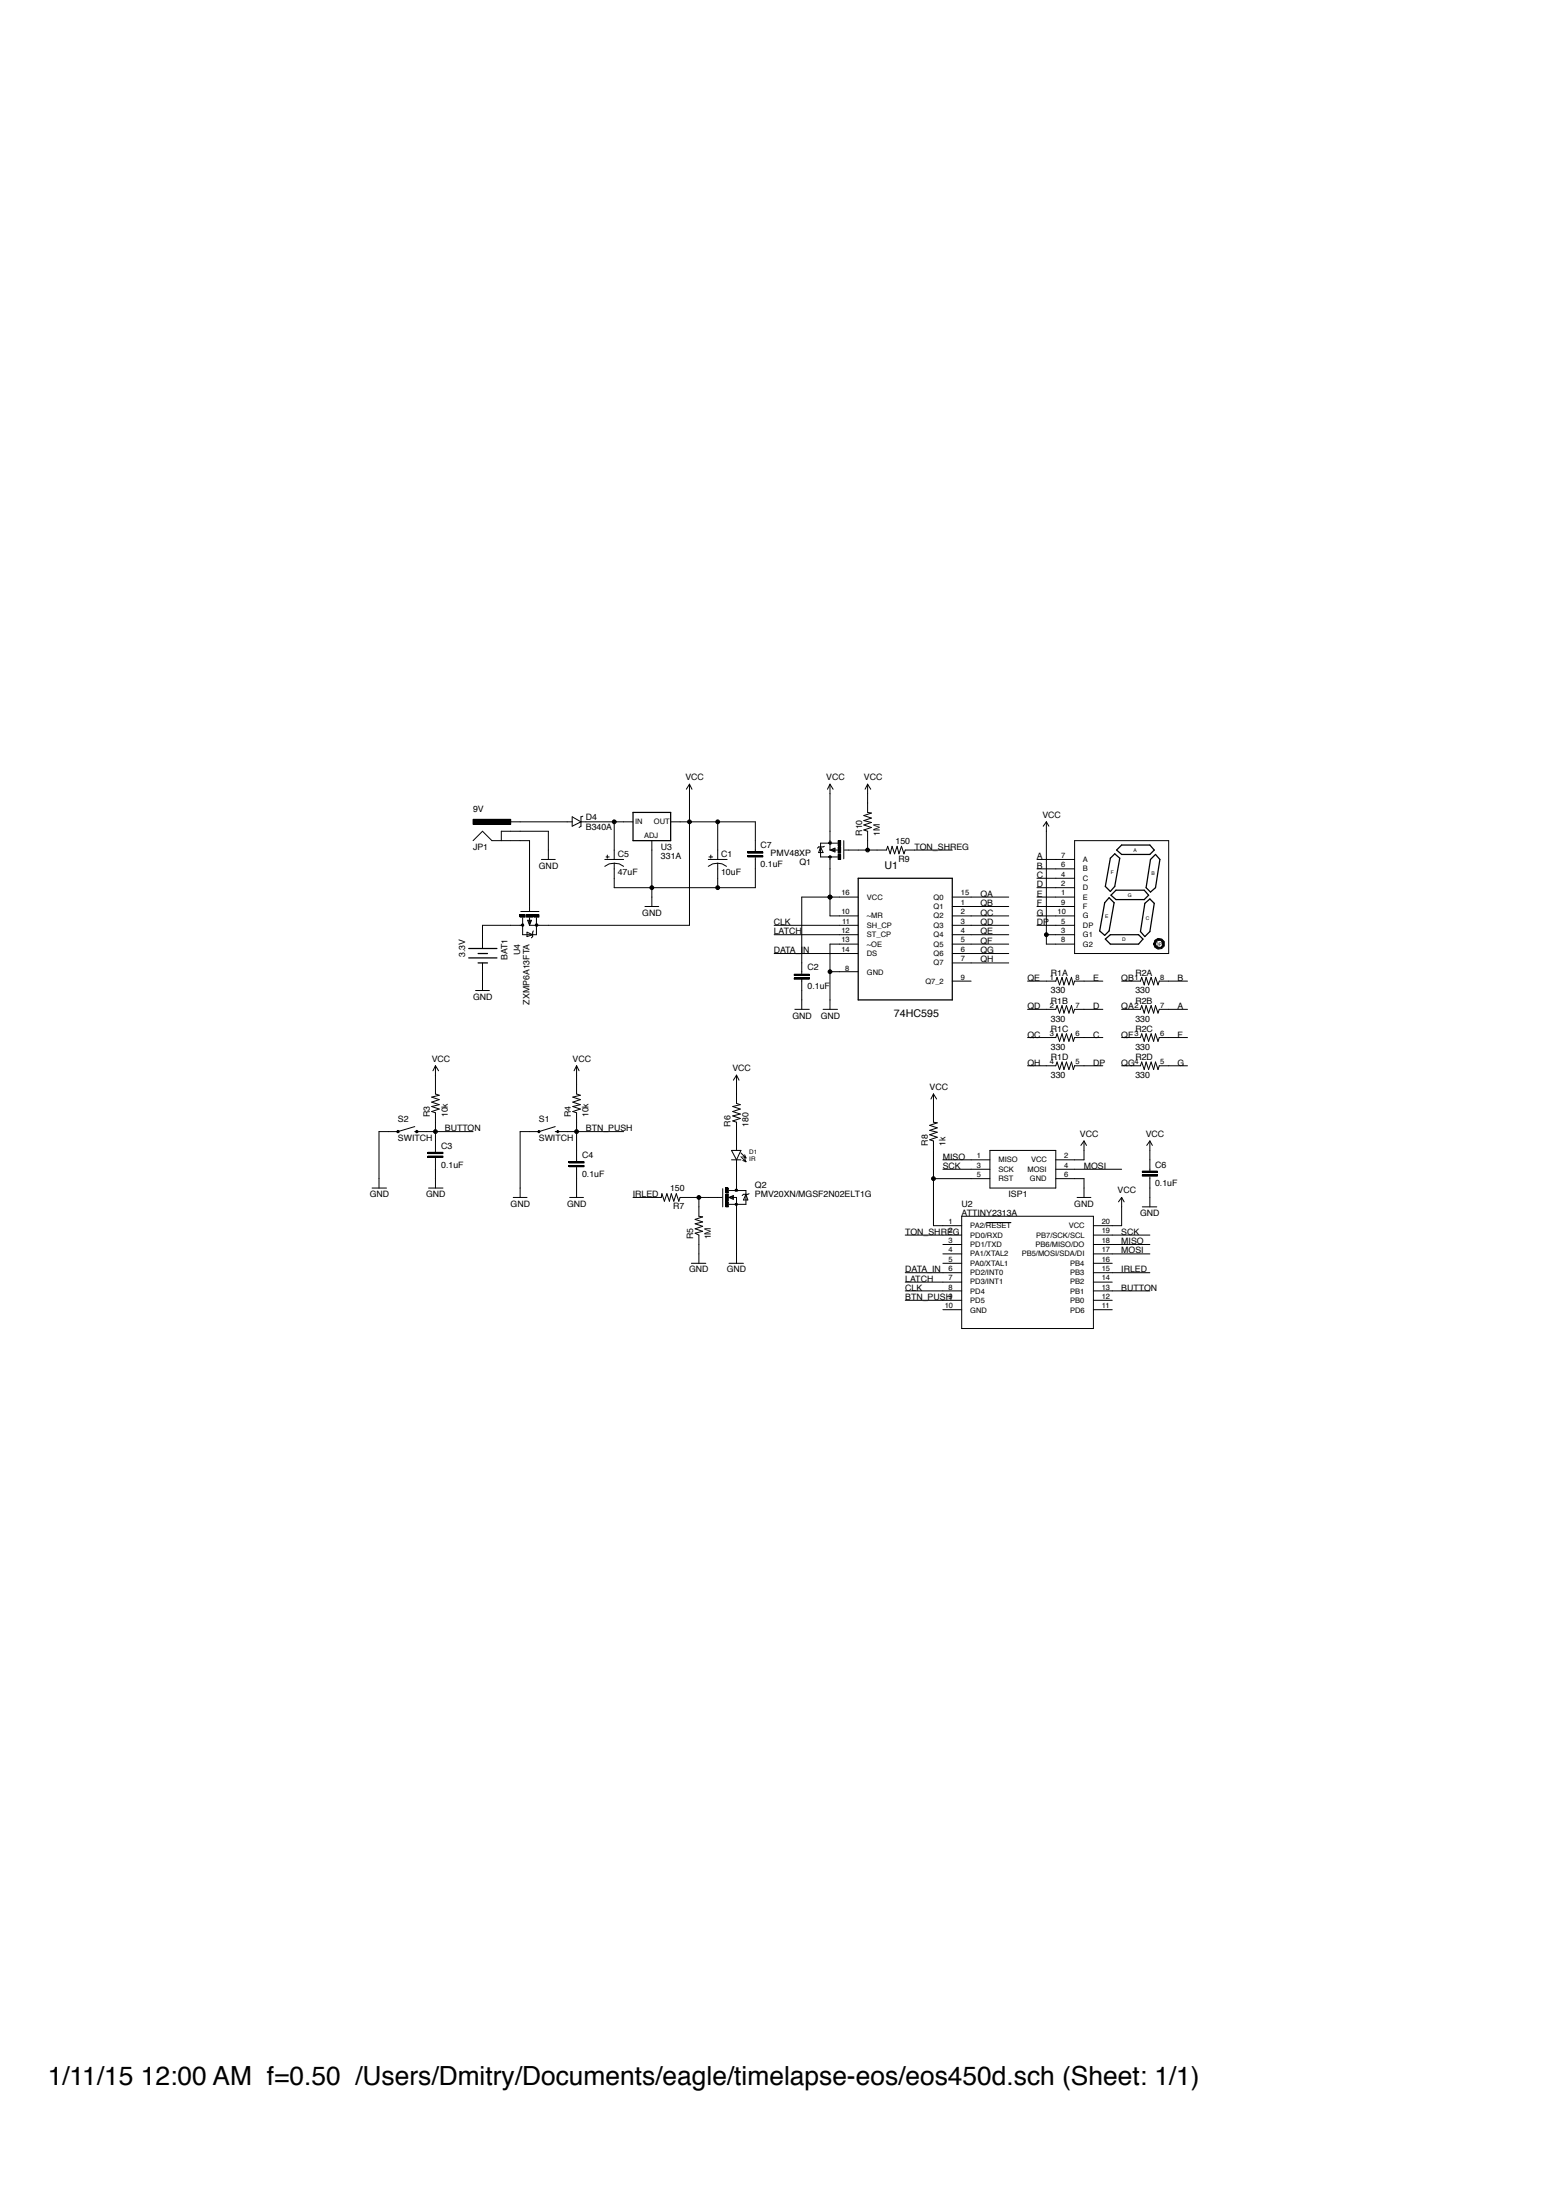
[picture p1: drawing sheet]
<svg xmlns="http://www.w3.org/2000/svg" width="210mm" height="297mm" viewBox="0 0 210 297" stroke-linecap="round" stroke-linejoin="round" font-family="sans-serif">
<g fill="none" stroke="#000" stroke-width=".13">
<path d="M63.9 110.6h5v.7h-5zM63.9 113.5l1.2-1.3 1.3 1.3h5.1v9.5M67.7 113.5v-1.3h6.3v3.8M68.9 111h8.3M73.1 116h1.9M77.2 110.3l1.2 .7-1.2 .6zM78.4 111h7M78.7 110.2l-.3 .1v1.3l-.2 .1M81.6 116h2.6M81.8 115.7h.4M82 115.5v.4M82.9 116.6h.7l.6 .4"/>
<path d="M82.9 116.6h-.7l-.6 .4M82.9 111v5M88 113.5v8.9M90.5 111h11.5v4M93.1 105.9v19h-21.6M93.1 105.9l.3 .7M93.1 105.9l-.5 .7M95.6 116h2.5M95.7 115.7h.5M95.9 115.5v.4M96.9 116.6h.6l.6 .4M96.9 116.6h-.7l-.6 .4"/>
<path d="M96.9 111v5M96.9 116.6v3.3M100.9 115.5h2.1v.2h-2.1zM100.9 115h2.1v.2h-2.1zM102 115.8v4.1h-19.1v-3.3M110.8 114.3l.3 .8h-.6zM111.3 114.3h-.8l-.2 .2M111.9 115.7l.1-.2 .2 .1v.2l-.2 .1zM112 113.7h.2v.2l-.2 .1-.1-.2zM112 115.7v8h3.8M112 105.9v8.9M112 114.8l.7-.3v.5z"/>
<path d="M112 105.9l.5 .7M112 105.9l-.3 .7M112.5 114.8h.6M112.6 114.6l-.4 .2 .4 .1v-.1M113.1 113.8h-2.3v1.9h2.3M113.1 113.5h.4v.7h-.4zM113.1 115.4h.4v.6h-.4zM113.1 114.3h.4v.9h-.4zM113.9 113.5v2.5M114 114.8h5.7l.1-.5 .4 1 .2-1 .4 1 .3-1 .2 1 .4-1 .3 1 .2-.5h6.3M117.1 105.9v3.8l.5 .1-1 .3 1 .4-1 .3 1 .2-1 .4 1 .3-1 .4 .5 .1v2.6M117.1 105.9l.4 .7"/>
<path d="M117.1 105.9l-.3 .7M140 116h5.1M140 117.3h5.1M140 118.6h5.1M140 119.9h5.1M141.2 111v16.5h3.9M141.2 111l.4 .6M141.2 111l-.4 .6M145.1 113.5h12.7v15.2h-12.7zM64.2 133.7h1.9M65.1 130v3.7M70.2 123.5h.7v.3h-.7z"/>
<path d="M70.3 123.1h2.4M70.5 124.8h.1l.1 .1-.2 .2-.1-.2zM70.5 124.9h-5.4v3.1M70.5 123.9v2.3h1.9v-2.3M71.1 123.5h.8v.3h-.8zM71.1 125.9l.8 .3-.8 .3zM71.2 124.3h.5l-.2 .6zM71.5 123.9v.5M71.5 124.3h-.1l.1 .5 .1-.5M72 125.7l-.1 .8-.2 .1M72.1 123.5h.6v.3h-.6zM72.3 124.8h.3v.2l-.2 .1-.2-.2z"/>
<path d="M87.1 122.4h1.8M104.5 128.7h11.3M104.5 124.9h11.3M104.5 126.2h11.3M107.2 132h2v.2h-2zM107.2 131.5h2v.2h-2zM107.3 136.3h1.9M108.2 132.2v4.1M111.1 136.3h2M112 131.2h3.8M115.8 121.1h-7.6v10.4M115.8 127.5h-3.8v8.8"/>
<path d="M128.5 128.7h7.7M128.5 121.1h7.7M128.5 122.4h7.7M128.5 123.7h7.7M128.5 124.9h7.7M128.5 126.2h7.7M128.5 127.5h7.7M128.5 132.5h2.6M128.5 130h7.7M138.7 132.5h3.8l.2-.5 .3 1 .4-1 .2 1 .4-1 .3 1 .3-1 .3 1 .2-.5h3.8M138.7 136.3h3.8l.2-.5 .3 1 .4-1 .2 1 .4-1 .3 1 .3-1 .3 1 .2-.5h3.8M140 121.1h5.1"/>
<path d="M140 122.4h5.1M140 123.7h5.1M140 124.9h5.1M141.2 126.2h3.9M151.4 132.5h2.5l.2-.5 .4 1 .2-1 .3 1 .4-1 .3 1 .3-1 .3 1 .2-.5h3.8M151.4 136.3h2.5l.2-.5 .4 1 .2-1 .3 1 .4-1 .3 1 .3-1 .3 1 .2-.5h3.8M155.9 127l.4-.3 .5 .1 .4 .3v.6l-.4 .4-.5 .1-.4-.3-.2-.4h.3l.1-.4 .3-.1h.3l.2 .3v.3l-.2 .3h-.3l-.3-.2-.1-.2h-.3zM53.6 152.7l.1-.1 .2 .1v.2l-.2 .1-.2-.2zM56 152.1l-2.3 .7h-2.5v7.6M56 152.8h7.9M56.2 152.7v-.1l.2 .1v.2l-.2 .1-.1-.2zM57.8 156.1h2v.2h-2z"/>
<path d="M57.8 155.6h2v.2h-2zM58.8 143.9v3.8l.5 .2-1 .2 1 .4-1 .3 1 .3-1 .3 1 .3-1 .4 .5 .1v5.4M58.8 156.3v4.1M58.8 143.9l.4 .7M58.8 143.9l-.4 .7M72.6 152.8l.1-.2 .2 .2-.2 .2zM75 152.1l-2.3 .7h-2.5v8.9M75 152.8h9.2M75.2 152.7l.1-.1 .2 .2-.2 .2-.2-.2zM76.8 157.4h2v.1h-2zM76.8 156.9h2v.1h-2zM77.8 143.9v3.8l.5 .2-1 .2 1 .4-1 .3 1 .3-1 .3 1 .3-1 .4 .5 .1v6.7"/>
<path d="M77.8 157.6v4.1M77.8 143.9l.4 .7M77.8 143.9l-.3 .7M98.7 155.3h1.3l-.6 1.3zM98.7 156.6h1.3M99.4 145.2v3.8l.5 .1-1 .3 1 .3-1 .4 1 .3-1 .3 1 .3-1 .3 .5 .2v3.8M99.4 156.6v4.1M99.4 145.2l.4 .6M99.4 145.2l-.4 .6M100 156.2l.7 .7M100 155.7l.7 .6M100.3 156.7l.4 .2"/>
<path d="M100.3 156.2l.4 .1M100.5 156.4l.2 .5M100.5 155.9l.2 .4M126 159.1h7.6M126 147.7v3.8l.5 .1-1 .3 1 .4-1 .3 1 .3-1 .3 1 .4-1 .3 .5 .2v11.4h3.8M126 147.7l.4 .7M126 147.7l-.3 .7M127.3 156.6h6.3M127.3 157.9h6.3M133.6 155.3h8.9v5.1h-8.9zM138.7 140.1h3.8l.2-.5 .3 1 .4-1 .2 1 .4-1 .3 1 .3-1 .3 1 .2-.5h3.8M138.7 143.9h3.8l.2-.5 .3 1 .4-1 .2 1 .4-1 .3 1 .3-1 .3 1 .2-.5h3.8"/>
<path d="M142.5 157.9h8.9M142.5 159.1h3.8v2.6M146.3 154.1v2.5h-3.8M146.3 154.1l.4 .6M146.3 154.1l-.4 .6M151.4 140.1h2.5l.2-.5 .4 1 .2-1 .3 1 .4-1 .3 1 .3-1 .3 1 .2-.5h3.8M151.4 143.9h2.5l.2-.5 .4 1 .2-1 .3 1 .4-1 .3 1 .3-1 .3 1 .2-.5h3.8M154.2 158.6h2v.2h-2zM154.2 158.1h2v.2h-2zM155.2 154.1v4M155.2 158.9v4M155.2 154.1l.4 .6"/>
<path d="M155.2 154.1l-.4 .6M50.2 160.4h2M57.8 160.4h2M69.3 161.7h1.8M76.9 161.7h1.9M85.4 161.7h3.9v-.5l.4 1 .3-1 .4 1 .2-1 .4 1 .3-1 .3 1 .2-.5h5.7M93.3 170.6h2M94.3 161.7v2.5l.5 .1-1 .3 1 .4-1 .2 1 .4-1 .3 1 .4-1 .2 .5 .3v3.8M97.6 160.5v2.4M98 162.3h.3v.6h-.3zM98 160.4h.3v.7h-.3zM98 161.3h.3v.8h-.3z"/>
<path d="M98.4 170.6h2M98.4 160.7h2.3v1.9h-2.3M98.4 161.7l.6-.3v.5zM98.8 161.7h.6v8.9M98.9 161.5l-.4 .2 .4 .1v-.1M99.3 162.5l.1-.1 .2 .2-.2 .2-.1-.1zM99.3 160.6h.2l.1 .1-.3 .1zM100.7 161.3l.2 .7h-.5zM101.1 161.2l-.7 .1-.2 .1M122.2 166.8h7.6M122.2 171.8h7.6M122.2 173.1h7.6"/>
<path d="M122.2 174.3h7.6M122.2 175.6h7.6M127.3 170.6h2.5M127.3 168h2.5M127.3 169.3h2.5M127.3 176.8h2.5M129.8 164.2h17.8v15.2h-17.8zM133.1 165.1h3.4M145.4 161.7h1.9M147.6 170.6h2.5M147.6 166.8h7.6M147.6 168h7.6"/>
<path d="M147.6 169.3h7.6M147.6 171.8h7.6M147.6 173.1h2.5M147.6 174.3h7.6M147.6 175.6h2.5M147.6 176.8h2.5M151.4 161.7v3.8h-3.8M151.4 161.7l.3 .6M151.4 161.7l-.4 .6M154.2 162.9h1.9"/>
<circle cx="82.9" cy="111" r=".25"/>
<circle cx="88" cy="119.9" r=".25"/>
<circle cx="93.1" cy="111" r=".25"/>
<circle cx="96.9" cy="119.9" r=".25"/>
<circle cx="96.9" cy="111" r=".25"/>
<circle cx="117.1" cy="114.8" r=".25"/>
<circle cx="112" cy="131.2" r=".25"/>
<circle cx="112" cy="121.1" r=".25"/>
<circle cx="141.2" cy="126.2" r=".25"/>
<circle cx="58.8" cy="152.8" r=".25"/>
<circle cx="77.8" cy="152.8" r=".25"/>
<circle cx="126" cy="159.1" r=".25"/>
<circle cx="94.3" cy="161.7" r=".25"/>
</g>
<g fill="none" stroke="#000" stroke-width=".17">
<path d="M85.4 109.7h5.1v3.8h-5.1zM100.9 115.6h2.1M100.9 115.1h2.1M115.8 118.6h12.7v16.4h-12.7zM150.5 115.3l.7 .6-.7 3.8-.6 .7-.7-.7 .7-3.8zM150.7 114.8l.7-.7h3.8l.6 .7-.6 .6h-3.8zM156 115.4l.6 .6-.6 3.9-.7 .5-.6-.5 .6-3.9zM63.3 128.1h3.8M63.3 129.3h3.8M64.5 128.7h1.3M64.5 130h1.3M107.2 132.1h2"/>
<path d="M107.2 131.6h2M149.2 126.8l.7-.6h3.8l.6 .6-.6 .7h-3.8zM149.7 121.2l.7 .7-.7 3.8-.6 .6-.7-.6 .7-3.8zM150 120.9l.6-.7h3.9l.5 .7-.5 .6h-3.9zM154.5 122l.7-.6 .6 .6-.6 3.8-.7 .7-.6-.7zM57.7 156.2h2.1M57.7 155.6h2.1M76.8 157.4h2M76.8 156.9h2M154.2 158.7h2M154.2 158.2h2"/>
</g>
<g fill="#000">
<path d="M111.9 113.7h.3v.2l-.2 .1-.2-.2z" fill-rule="evenodd"/>
<path d="M111.8 115.7l.2-.2 .2 .1v.2l-.2 .1z" fill-rule="evenodd"/>
<path d="M70.4 124.7h.2l.1 .2-.2 .2-.1-.2z" fill-rule="evenodd"/>
<path d="M72.3 124.7h.3v.3l-.2 .1-.1-.1-.1-.1z" fill-rule="evenodd"/>
<path d="M155.9 126.9l.4-.2 .5 .1 .3 .3v.6l-.3 .3-.5 .1-.4-.2-.2-.4h.3v-.4l.4-.2h.3l.2 .4v.3l-.2 .3h-.3l-.4-.2v-.2h-.3z" fill-rule="evenodd"/>
<path d="M53.6 152.7l.1-.1 .1 .1v.2h-.1l-.2-.1z" fill-rule="evenodd"/>
<path d="M56.1 152.7l.1-.1 .2 .1v.2h-.2l-.2-.1z" fill-rule="evenodd"/>
<path d="M72.6 152.7l.1-.1 .2 .2-.2 .1-.1-.1z" fill-rule="evenodd"/>
<path d="M75.2 152.7l.1-.1 .1 .2-.1 .1-.2-.1z" fill-rule="evenodd"/>
<path d="M99.2 162.5l.2-.1 .2 .2-.2 .2-.2-.1z" fill-rule="evenodd"/>
<path d="M99.2 160.6h.3l.1 .1-.4 .1z" fill-rule="evenodd"/>
</g>
<g fill="#000">
<path d="M63.8 110.6h5.1v.7h-5.1zM113.1 113.5h.4v.7h-.4zM113.1 115.3h.4v.7h-.4zM113.1 114.3h.4v.9h-.4zM70.2 123.5h.7v.3h-.7zM71 123.5h.9v.3h-.9zM72.1 123.5h.6v.3h-.6zM98 162.2h.3v.7h-.3zM98 160.4h.3v.7h-.3zM98 161.2h.3v.9h-.3z"/>
<circle cx="82.9" cy="110.9" r=".25"/>
<circle cx="88" cy="119.8" r=".25"/>
<circle cx="93" cy="110.9" r=".25"/>
<circle cx="96.9" cy="119.8" r=".25"/>
<circle cx="96.9" cy="110.9" r=".25"/>
<circle cx="117.1" cy="114.8" r=".25"/>
<circle cx="112" cy="121.1" r=".25"/>
<circle cx="112" cy="131.2" r=".25"/>
<circle cx="141.2" cy="126.2" r=".25"/>
<circle cx="58.8" cy="152.8" r=".25"/>
<circle cx="77.8" cy="152.8" r=".25"/>
<circle cx="126" cy="159.1" r=".25"/>
<circle cx="94.3" cy="161.7" r=".25"/>
</g>
<text font-size="3.6" x="6.4" y="281.5">1/11/15 12:00 AM f=0.50 /Users/Dmitry/Documents/eagle/timelapse-eos/eos450d.sch (Sheet: 1/1)</text>
<g font-size="1.4">
<text x="119.4" y="117.3">U1</text>
<text x="120.7" y="137.4">74HC595</text>
</g>
<g font-size="1.2">
<text x="92.5" y="105.4">VCC</text>
<text x="111.5" y="105.4">VCC</text>
<text x="116.6" y="105.4">VCC</text>
<text x="63.9" y="109.7">9V</text>
<text x="79.1" y="112.1">B340A</text>
<text x="79.1" y="110.7">D4</text>
<text x="116.4" y="112.8" transform="rotate(-90 116.4 112.8)">R10</text>
<text x="118.8" y="112.8" transform="rotate(-90 118.8 112.8)">1M</text>
<text x="120.9" y="113.9">150</text>
<text x="140.7" y="110.4">VCC</text>
<text x="63.9" y="114.7">JP1</text>
<text x="72.7" y="117.3">GND</text>
<text x="83.4" y="118.1">47uF</text>
<text x="83.4" y="115.7">C5</text>
<text x="89.2" y="116">331A</text>
<text x="89.2" y="114.7">U3</text>
<text x="97.3" y="118.1">10uF</text>
<text x="97.3" y="115.7">C1</text>
<text x="102.7" y="117.1">0.1uF</text>
<text x="102.7" y="114.5">C7</text>
<text x="104" y="115.6">PMV48XP</text>
<text x="107.9" y="116.9">Q1</text>
<text x="121.3" y="116.3">R9</text>
<text x="123.5" y="114.7">TON_SHREG</text>
<text x="139.9" y="119.8">D</text>
<text x="139.9" y="118.5">C</text>
<text x="139.9" y="117.3">B</text>
<text x="139.9" y="116">A</text>
<text x="86.7" y="123.6">GND</text>
<text x="104.4" y="124.9">CLK</text>
<text x="132.3" y="121.1">QA</text>
<text x="132.3" y="122.3">QB</text>
<text x="132.3" y="123.6">QC</text>
<text x="132.3" y="124.9">QD</text>
<text x="139.9" y="124.9">DP</text>
<text x="139.9" y="123.6">G</text>
<text x="139.9" y="122.3">F</text>
<text x="139.9" y="121.1">E</text>
<text x="62.8" y="129.2" transform="rotate(-90 62.8 129.2)">3.3V</text>
<text x="68.5" y="129.7" transform="rotate(-90 68.5 129.7)">BAT1</text>
<text x="70.2" y="128.9" transform="rotate(-90 70.2 128.9)">U4</text>
<text x="104.4" y="128.7">DATA_IN</text>
<text x="104.4" y="126.1">LATCH</text>
<text x="109" y="131">C2</text>
<text x="132.3" y="126.1">QE</text>
<text x="132.3" y="127.4">QF</text>
<text x="132.3" y="128.7">QG</text>
<text x="132.3" y="129.9">QH</text>
<text x="141.8" y="131.7">R1A</text>
<text x="153.3" y="131.7">R2A</text>
<text x="63.9" y="135">GND</text>
<text x="71.5" y="135.6" transform="rotate(-90 71.5 135.6)">ZXMP6A13FTA</text>
<text x="107" y="137.6">GND</text>
<text x="109" y="133.6">0.1uF</text>
<text x="110.8" y="137.6">GND</text>
<text x="138.7" y="136.3">QD</text>
<text x="138.7" y="132.5">QE</text>
<text x="141.8" y="134.1">330</text>
<text x="141.8" y="137.9">330</text>
<text x="141.8" y="135.5">R1B</text>
<text x="147.6" y="132.5">E</text>
<text x="147.6" y="136.3">D</text>
<text x="151.4" y="136.3">QA</text>
<text x="151.4" y="132.5">QB</text>
<text x="153.3" y="134.1">330</text>
<text x="153.3" y="137.9">330</text>
<text x="153.3" y="135.5">R2B</text>
<text x="159" y="132.5">B</text>
<text x="159" y="136.3">A</text>
<text x="58.3" y="143.4">VCC</text>
<text x="77.3" y="143.4">VCC</text>
<text x="138.7" y="140.1">QC</text>
<text x="138.7" y="143.9">QH</text>
<text x="141.8" y="141.7">330</text>
<text x="141.8" y="139.3">R1C</text>
<text x="141.8" y="143.1">R1D</text>
<text x="147.6" y="143.9">DP</text>
<text x="147.6" y="140.1">C</text>
<text x="151.4" y="140.1">QF</text>
<text x="151.4" y="143.9">QG</text>
<text x="153.3" y="141.7">330</text>
<text x="153.3" y="139.3">R2C</text>
<text x="153.3" y="143.1">R2D</text>
<text x="159" y="143.9">G</text>
<text x="159" y="140.1">F</text>
<text x="98.9" y="144.7">VCC</text>
<text x="125.5" y="147.2">VCC</text>
<text x="141.8" y="145.5">330</text>
<text x="153.3" y="145.5">330</text>
<text x="53.7" y="154">SWITCH</text>
<text x="53.7" y="151.5">S2</text>
<text x="58" y="150.9" transform="rotate(-90 58 150.9)">R3</text>
<text x="59.5" y="155.1">C3</text>
<text x="60.1" y="152.8">BUTTON</text>
<text x="60.4" y="150.9" transform="rotate(-90 60.4 150.9)">10k</text>
<text x="72.7" y="154">SWITCH</text>
<text x="72.7" y="151.5">S1</text>
<text x="77.1" y="150.9" transform="rotate(-90 77.1 150.9)">R4</text>
<text x="79.1" y="152.8">BTN_PUSH</text>
<text x="79.5" y="150.9" transform="rotate(-90 79.5 150.9)">10k</text>
<text x="98.6" y="152.1" transform="rotate(-90 98.6 152.1)">R6</text>
<text x="101" y="152.1" transform="rotate(-90 101 152.1)">180</text>
<text x="125.2" y="154.7" transform="rotate(-90 125.2 154.7)">R8</text>
<text x="127.6" y="154.7" transform="rotate(-90 127.6 154.7)">1k</text>
<text x="145.8" y="153.5">VCC</text>
<text x="154.7" y="153.5">VCC</text>
<text x="49.9" y="161.6">GND</text>
<text x="57.5" y="161.6">GND</text>
<text x="59.5" y="157.6">0.1uF</text>
<text x="78.6" y="158.9">0.1uF</text>
<text x="78.6" y="156.4">C4</text>
<text x="85.4" y="161.6">IRLED</text>
<text x="90.4" y="160.8">150</text>
<text x="101.9" y="161.6">PMV20XN/MGSF2N02ELT1G</text>
<text x="101.9" y="160.4">Q2</text>
<text x="127.3" y="156.6">MISO</text>
<text x="127.3" y="157.8">SCK</text>
<text x="136.1" y="161.6">ISP1</text>
<text x="146.3" y="157.8">MOSI</text>
<text x="150.9" y="161.1">VCC</text>
<text x="155.9" y="160.2">0.1uF</text>
<text x="155.9" y="157.6">C6</text>
<text x="68.9" y="162.9">GND</text>
<text x="76.5" y="162.9">GND</text>
<text x="90.9" y="163.2">R7</text>
<text x="93.5" y="167.3" transform="rotate(-90 93.5 167.3)">R5</text>
<text x="95.9" y="167.3" transform="rotate(-90 95.9 167.3)">1M</text>
<text x="122.2" y="166.7">TON_SHREG</text>
<text x="129.8" y="164.2">ATTINY2313A</text>
<text x="129.8" y="162.9">U2</text>
<text x="145" y="162.9">GND</text>
<text x="151.4" y="168">MISO</text>
<text x="151.4" y="166.7">SCK</text>
<text x="153.9" y="164.2">GND</text>
<text x="93" y="171.8">GND</text>
<text x="98.1" y="171.8">GND</text>
<text x="122.2" y="171.8">DATA_IN</text>
<text x="122.2" y="173">LATCH</text>
<text x="151.4" y="171.8">IRLED</text>
<text x="151.4" y="169.2">MOSI</text>
<text x="122.2" y="174.3">CLK</text>
<text x="122.2" y="175.6">BTN_PUSH</text>
<text x="151.4" y="174.3">BUTTON</text>
</g>
<g font-size="1">
<text x="85.7" y="111.3">IN</text>
<text x="86.9" y="113.1">ADJ</text>
<text x="88.3" y="111.3">OUT</text>
<text x="143.3" y="115.8">7</text>
<text x="143.3" y="117.1">6</text>
<text x="143.3" y="118.4">4</text>
<text x="143.3" y="119.6">2</text>
<text x="146.2" y="116.4">A</text>
<text x="146.2" y="117.7">B</text>
<text x="146.2" y="118.9">C</text>
<text x="113.6" y="120.9">16</text>
<text x="113.6" y="123.4">10</text>
<text x="113.6" y="126">12</text>
<text x="113.7" y="124.7">11</text>
<text x="117" y="121.5">VCC</text>
<text x="117" y="124">~MR</text>
<text x="117" y="125.3">SH_CP</text>
<text x="126" y="121.5">Q0</text>
<text x="126" y="122.7">Q1</text>
<text x="126" y="124">Q2</text>
<text x="126" y="125.3">Q3</text>
<text x="129.7" y="120.9">15</text>
<text x="129.7" y="122.2">1</text>
<text x="129.7" y="123.4">2</text>
<text x="129.7" y="124.7">3</text>
<text x="129.7" y="126">4</text>
<text x="142.8" y="123.4">10</text>
<text x="143.3" y="120.9">1</text>
<text x="143.3" y="122.2">9</text>
<text x="143.3" y="124.7">5</text>
<text x="143.3" y="126">3</text>
<text x="146.2" y="120.2">D</text>
<text x="146.2" y="121.5">E</text>
<text x="146.2" y="122.7">F</text>
<text x="146.2" y="124">G</text>
<text x="146.2" y="125.3">DP</text>
<text x="113.6" y="127.2">13</text>
<text x="113.6" y="128.5">14</text>
<text x="114.1" y="131">8</text>
<text x="117" y="126.5">ST_CP</text>
<text x="117" y="127.8">~OE</text>
<text x="117" y="129.1">DS</text>
<text x="117" y="131.6">GND</text>
<text x="126" y="126.5">Q4</text>
<text x="126" y="127.8">Q5</text>
<text x="126" y="129.1">Q6</text>
<text x="126" y="130.3">Q7</text>
<text x="129.7" y="127.2">5</text>
<text x="129.7" y="128.5">6</text>
<text x="129.7" y="129.8">7</text>
<text x="143.3" y="127.2">8</text>
<text x="146.2" y="126.5">G1</text>
<text x="146.2" y="127.8">G2</text>
<text x="124.9" y="132.9">Q7_2</text>
<text x="129.7" y="132.3">9</text>
<text x="141.7" y="132.3">1</text>
<text x="141.7" y="136.1">2</text>
<text x="145.2" y="132.3">8</text>
<text x="145.2" y="136.1">7</text>
<text x="153.1" y="132.3">1</text>
<text x="153.1" y="136.1">2</text>
<text x="156.6" y="132.3">8</text>
<text x="156.6" y="136.1">7</text>
<text x="141.7" y="139.9">3</text>
<text x="141.7" y="143.7">4</text>
<text x="145.2" y="139.9">6</text>
<text x="145.2" y="143.7">5</text>
<text x="153.1" y="139.9">3</text>
<text x="153.1" y="143.7">4</text>
<text x="156.6" y="139.9">6</text>
<text x="156.6" y="143.7">5</text>
<text x="131.8" y="156.4">1</text>
<text x="131.8" y="157.7">3</text>
<text x="131.8" y="158.9">5</text>
<text x="134.8" y="156.9">MISO</text>
<text x="134.8" y="158.2">SCK</text>
<text x="134.8" y="159.5">RST</text>
<text x="138.7" y="158.2">MOSI</text>
<text x="139" y="159.5">GND</text>
<text x="139.2" y="156.9">VCC</text>
<text x="143.6" y="158.9">6</text>
<text x="143.6" y="157.7">4</text>
<text x="143.6" y="156.4">2</text>
<text x="128" y="165.3">1</text>
<text x="128" y="166.5">2</text>
<text x="128" y="167.8">3</text>
<text x="131" y="165.8">PA2/RESET</text>
<text x="131" y="167.1">PD0/RXD</text>
<text x="139.9" y="167.1">PB7/SCK/SCL</text>
<text x="144.3" y="165.8">VCC</text>
<text x="148.7" y="165.3">20</text>
<text x="148.7" y="166.5">19</text>
<text x="148.7" y="167.8">18</text>
<text x="128" y="169.1">4</text>
<text x="128" y="170.3">5</text>
<text x="128" y="171.6">6</text>
<text x="128" y="172.9">7</text>
<text x="131" y="168.4">PD1/TXD</text>
<text x="131" y="169.6">PA1/XTAL2</text>
<text x="131" y="170.9">PA0/XTAL1</text>
<text x="131" y="172.2">PD2/INT0</text>
<text x="131" y="173.4">PD3/INT1</text>
<text x="137.9" y="169.6">PB5/MOSI/SDA/DI</text>
<text x="139.8" y="168.4">PB6/MISO/DO</text>
<text x="144.4" y="170.9">PB4</text>
<text x="144.4" y="172.2">PB3</text>
<text x="144.4" y="173.4">PB2</text>
<text x="148.7" y="169.1">17</text>
<text x="148.7" y="170.3">16</text>
<text x="148.7" y="171.6">15</text>
<text x="148.7" y="172.9">14</text>
<text x="127.5" y="176.7">10</text>
<text x="128" y="174.1">8</text>
<text x="128" y="175.4">9</text>
<text x="131" y="174.7">PD4</text>
<text x="131" y="176">PD5</text>
<text x="131" y="177.2">GND</text>
<text x="144.4" y="174.7">PB1</text>
<text x="144.4" y="176">PB0</text>
<text x="144.4" y="177.2">PD6</text>
<text x="148.7" y="174.1">13</text>
<text x="148.7" y="175.4">12</text>
<text x="148.7" y="176.7">11</text>
</g>
<g font-size=".8">
<text x="101.1" y="155.8">D1</text>
<text x="101.1" y="156.8">IR</text>
</g>
<g font-size=".7">
<text x="150" y="118">F</text>
<text x="153" y="115">A</text>
<text x="155.4" y="118.2">B</text>
<text x="149.2" y="124">E</text>
<text x="152.2" y="121.1">G</text>
<text x="154.7" y="124.2">C</text>
<text x="151.5" y="127">D</text>
<text x="155.9" y="127.7">DP</text>
</g>
</svg>
